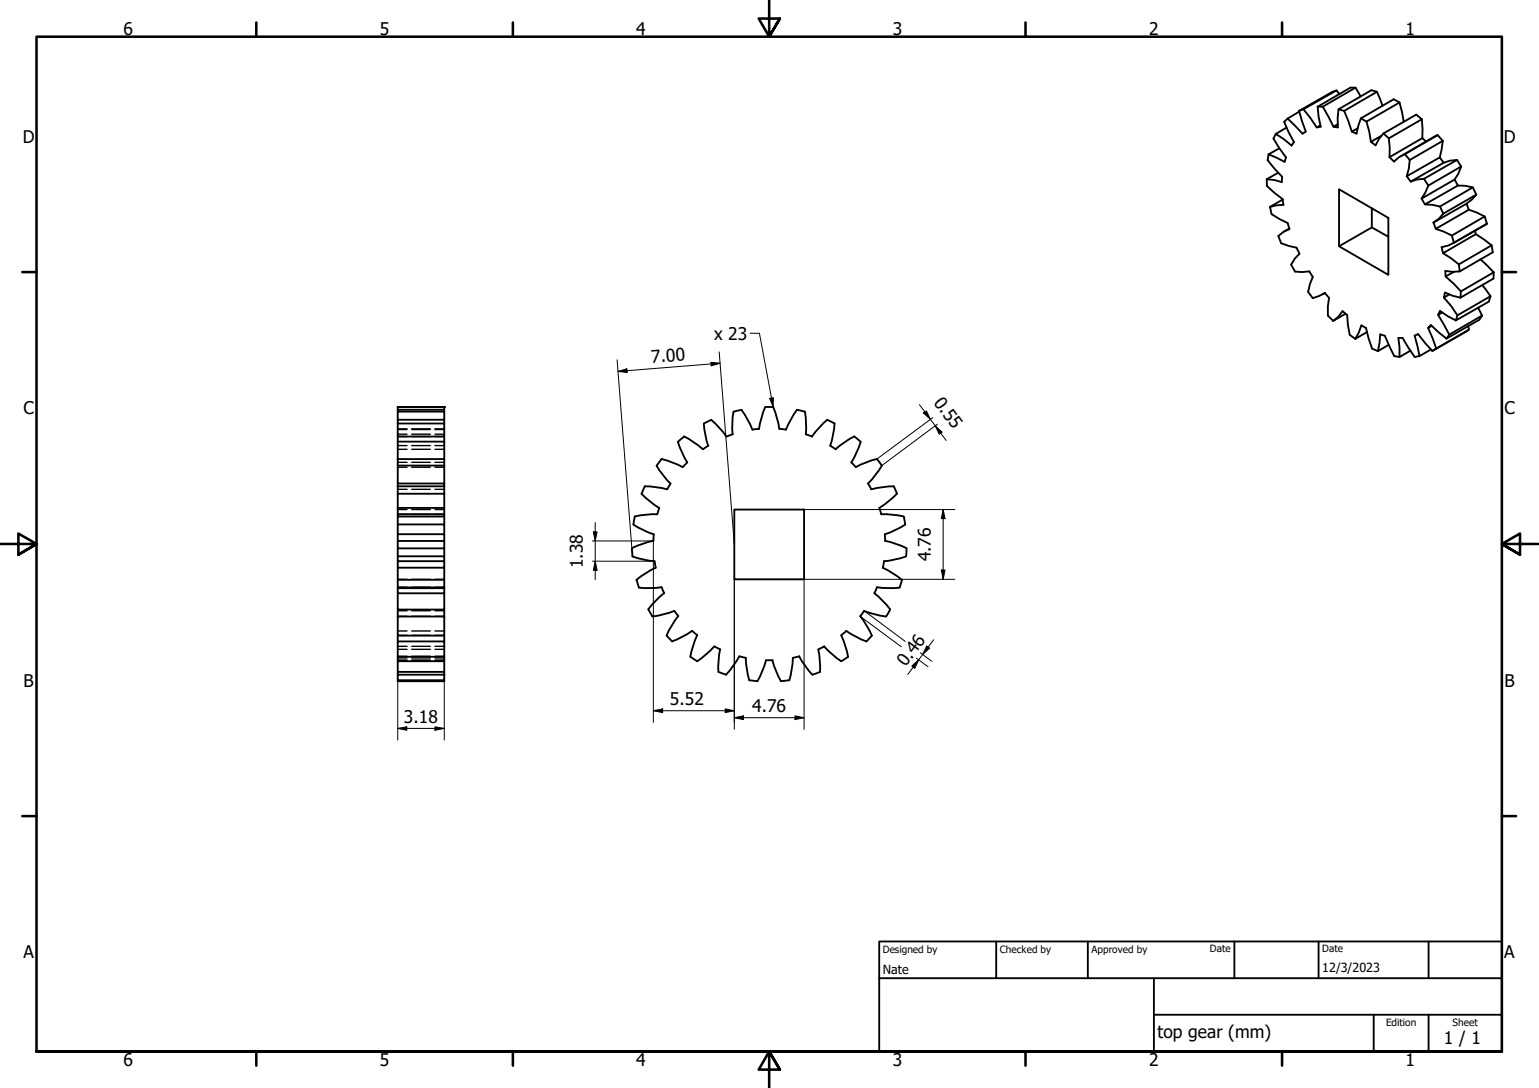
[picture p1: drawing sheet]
<svg xmlns="http://www.w3.org/2000/svg" width="420mm" height="297mm" viewBox="0 0 420 297" stroke-linecap="round" stroke-linejoin="round" font-family="sans-serif">
<!-- layer: Visible (ISO) -->
<g fill="none" stroke="#000" stroke-width=".51">
<path d="M348.3 36.6l-.6 1.2 3.4 5.2-.4 1.2-4.4-2.1M351.2 34.8l-2.9 1.8M351.5 32.4l-.9 .9 2.7 5.5-.7 .9-2.1-1.7-2.2-1.4M354.6 30.3l1.9 5.6-.9 .6-4.1-4.1M354.7 30.5l-3.2 1.9M355.9 29.8l3.6 5M355.9 29.8l-1.3 .5M359.7 29.1l.3 2.7 .6 2.8-1.1 .2 1-.6M359.7 29.1h1.4M361.1 29.1l2.9 5.5M364.9 24.7l-1.2 .4-9.1 5.2M365.4 29.8l-.2 2.4 .1 2.6-1.3-.2 1.3-.7"/>
<path d="M365.4 29.8l1.6 .5M365.7 25.7l-.8-1-9 5.1M367 30.3l2.1 5.6M370.1 23.9h-1.4l-9 5.2M370.6 35l-1.5 .9M371.5 26.3l-1.4-2.4-9 5.2M371.5 32.3l-1.2 4.2-1.2-.6M371.5 32.3l1.6 .9M373.1 33.2l.7 2.8 .5 2.7M375.9 25.1l1.5 3.8M375.9 25.1l-1.5-.5-9 5.2M375.9 25.1l-8.9 5.2"/>
<path d="M377.7 36.4l-1.2 1.5-1 1.8-1.2-1 2.8-1.6M377.7 36.4l1.5 1.4M379.2 37.8l.2 2.6-.1 2.5M382.1 28l1.1 5.3M382.1 28l-9 5.2M382.1 28l-1.6-.9-9 5.2M388.2 32.6l.1 5.1M388.2 32.6l-9 5.2M388.2 32.6l-1.5-1.3-9 5.1M389.3 38.7l-1-1-9 5.2M392.5 36.9l1.4 1.6M393.9 38.5l-.8 4.5"/>
<path d="M393.9 38.5l-9 5.2M345.8 48.9l.1 1.9 4.2 3.5 .3 1.6-1.9 .2-1.8 .4M346.3 42.1l-.2 1.6 3.9 4.5-.1 1.5-2-.6-2.1-.2M346.7 56.5l.5 2 4.3 2.4 .5 1.6-1.6 .8-1.4 1.1 .8 2 4.1 1.2 .9 1.7-1.3 1.3-1 1.6 1.1 2 1.9 .1 1.9-.2 1 1.5-.8 1.9-.5 2.2 1.3 1.7 1.7-.6 1.6-.8M348.9 47.2l-3.1 1.7M349.2 40.5l-2.9 1.6M350.2 54.5l-3.5 2M365.6 51.7l13.4 7.8v15.5l-13.4-7.8zM374.5 56.9v5.2M383.5 42.1l-1.5 .8-1.4 1.2-1.3-1.2M383.5 42.1l9-5.2-10 5.7M383.5 42.1l1.4 1.6"/>
<path d="M384 48.1l9.1-5.1 1 1.4-9 5.2zM384.9 43.7l-.3 2.3-.6 2.1M388.1 54.2l9-5.2 .9 1.7-9 5.1zM388.7 48.8l-1.9 .2-1.7 .6M388.7 48.8l1.3 1.9M389 55.8l2 .1 2.1 .5M390 50.7l-.9 1.9-1 1.6M393.1 56.4l.9 1.9M394 58.3l-1.2 1.4-1.4 1.1M397.8 43.7l-1.9 .2-1.8 .5M397.8 43.7l-9.1 5.1M397.8 43.7l1.1 1.8"/>
<path d="M398 50.7h2l2.1 .5M398.9 45.5l-.8 1.9-1 1.6M398.9 45.5l-8.9 5.2M401 57.3l2.2 .7 2.1 1.1M402.1 51.2l-9 5.2M402.1 51.2l.9 1.9M403 53.1l-1.2 1.4-1.4 1.1M403 53.1l-9 5.2M405.3 59.1l-8.9 5.2M405.3 59.1l.7 2M352 62.4l-1.5 .8M361.7 80l1.1 1.3-.3 2.3v2.6l1.5 1.4"/>
<path d="M361.7 80l-.7 .4M379 64.6l-4.5-2.5-8.9 5.1M391.4 60.8l9-5.2 .6 1.7-9 5.2zM392 62.5l4.4 1.8M394 69.1l2.1 1.4 2.2 1.7M394.7 75.5l4.1 4.1M396.4 64.3l.5 2M396.9 66.3l9.1-5.2-9.3 5.3M398.3 72.2l.2 1.9M398.5 74.1l-1.9 .1-2-.2 .1 1.5 2.2-1.3M398.8 79.6l-.1 1.7M402.7 63l.2 .9-8.9 5.2-.4-1.6 1.8-.5 1.5-.7"/>
<path d="M402.9 63.9l4.3 3.1M404.2 70.8l3.6 3.5M404.7 77.8l2.2 3.1M407.2 67l.3 1.9-9 5.2M407.2 67l-8.9 5.2M407.8 74.3l-.1 1.8-9 5.2M407.8 74.3l-9 5.3M364 87.6l1.4-1.1 1.1-1.6 1.3 1.1 .2 2.7 .5 2.7 1.5 1.1M367.3 85.6l-3.3 2M370 92.5l1-1.7 .7-2 1.2 .8 1.7 5.6 1.6 .7M373.2 90.7l-3.2 1.8M376.2 95.9l.6-4.6 1.3 .4 2.5 5.5 1.5 .3"/>
<path d="M379.1 94.2l-2.9 1.7M385.1 95.7l-3 1.8M387.5 97.2l-1.3 .3-3.3-5.2h-1.1l.3 2.6v2.6M389.9 89.5l2.2 5.7M390.7 95.4l-3.2 1.8M390.8 88.9l-.9 .6 .8-.7 4.2 3.6M391 95.8l-3.8-4.6-1 .4 1.3 5.6M392.1 95.2l-1.1 .6M392.6 86l3.1 5.4M393.7 85.3l-1.1 .7 .5-1.1 4.3 2.6M394.2 81.3l2 2.3 1.7 2.5M395.7 80.4l-1.5 .9 .3-1.4 2.1 .9 2.1 .5"/>
<path d="M395.7 91.4l-.8 1M397.9 86.1l-.5 1.4M400.8 89l.3 1-9 5.2M401.1 90l-10.1 5.8M403.5 84l1.1 2.2-8.9 5.2M404.6 86.2l-.7 1.1-9 5.1M406.9 80.9l-.4 1.4-9.1 5.2M406.9 80.9l-9 5.2M108.6 115.6h12.7v3.6h-12.7M108.6 112.4h12.7v2.2h-12.7M108.6 111.1h12.7v.8h-12.7M108.6 111.1v16"/>
<path d="M108.6 111.1h12.7M121.3 111.9v.5M121.3 114.6v1M121.3 119.2v1.4M192.1 115.6l.4 3.1 .8 3M192.2 115.6l2-1 2.2 2.2 1.9 2.4 1.8-.6M200.2 112.4l-.3 3.1 .1 3.1M200.3 112.4l2.1-.5 1.7 2.6 1.3 2.8M207.2 117.1a22.8 22.8 0 0 1 1.7-6h2.2l1 3 .7 3M207.3 117.1l-1.9 .2M212.8 117.1l1.8 .2M219.7 112.4l-2.1-.5-1.7 2.6-1.3 2.8"/>
<path d="M219.8 112.4l.3 3.1-.1 3.1 1.7 .6a23 23 0 0 1 4.2-4.6l1.9 1-.4 3.1-.8 3 1.6 1M233.2 119.1l-2.6 1.6-2.5 1.9M233.3 119.2l1.7 1.4M108.6 134.8v3.9h12.7v1.7M108.6 134.8h12.7v3.9M108.6 127.1v4.9h12.7v.8M108.6 127.1h12.7v4.9M108.6 120.6h12.7v4.7h-12.7M108.6 132v2.8M108.6 138.7v1.7M108.6 132.8h12.7M121.3 125.3v1.8"/>
<path d="M121.3 132.8v2M175.1 134.8l2.3 2.1 2.5 1.8M179.2 127.1l1.8 2.6 2 2.3M180 138.6l-.5 1.8-3.2 .1-3 .5-.4 2.2M180.6 125.3l2.9 .9 2.9 1.3M180.6 125.3l-1.3 1.8M183.1 132l-.9 1.6-3.1-.6-3.1-.2-.8 2M187.6 126.2l-1.2 1.4M193.4 121.7l-1.5 1a23.3 23.3 0 0 0-5.1-3.6l-1.7 1.5a23.3 23.3 0 0 0 2.5 5.6M200.5 139.1h19v19.1h-19zM232.4 126.2l1.3 1.4M235 120.6l-1.1 2.9-1.5 2.8"/>
<path d="M239.4 125.3l-2.9 .9-2.9 1.3M239.4 125.4l1.3 1.7M240.1 138.6l.5 1.8 3.1 .1 3 .5 .4 2.2-2.7 1.5-2.8 1.2M240.8 127.1l-1.8 2.6-2 2.3 .9 1.6 3-.6 3.1-.2 .9 2-2.3 2.1-2.5 1.8M108.6 151.9v1.3h12.7v1.8h-12.7v-1.8M108.6 151.9h12.7v1.3M108.6 155v3.3h12.7v-3.3M108.6 143.2v2.6h12.7v1.9h-12.7v-1.9M108.6 143.2h12.7v2.6M108.6 147.7v2h12.7v-2M108.6 140.4v.6h12.7v-.6M108.6 141v2.2"/>
<path d="M108.6 149.7v2.2M108.6 158.3v2.1M108.6 140.4h12.7M121.3 141v2.2M121.3 149.7v2.2M121.3 158.3v2.1M172.6 151.9a22.5 22.5 0 0 0 6.1 1.3l.3 1.8M172.9 143.2a22.5 22.5 0 0 0 5.6 2.6l-.1 1.9M173.8 158.3l.6 2.1M178.4 147.6l-3 .9-2.9 1.2 .2 2.2M179 155l-2.7 1.5-2.6 1.8M241.3 153.2l-.3 1.8 2.7 1.5 2.5 1.8-.6 2.1"/>
<path d="M241.6 145.8l.1 1.9M241.6 147.6l3 .9 2.9 1.2-.1 2.2M247.3 151.9l-2.9 .9-3.1 .4M108.6 175.1h12.7v4.2h-12.7zM108.6 168.3h12.7v5.2h-12.7zM108.6 160.4h12.7v1.6h-12.7zM108.6 162v4.4h12.7v-4.4M108.6 166.4v1.9M108.6 173.5v1.6M108.6 179.3v1.2M108.6 160.6h12.7M121.3 166.4v1.9"/>
<path d="M121.3 173.5v1.6M121.3 179.3v1.2M174.4 160.4a23.1 23.1 0 0 0 6.2-.1l.7 1.7M177 166.4l1.1 1.9 3-.6 3-.9M181.3 161.9l-2.3 2.1-2 2.4M182 173.5l1.5 1.6M184.1 166.8l1.1 1.4M185.2 168.2l-1.8 2.6-1.4 2.7M188.9 172.2l-2.6 1.7-2.8 1.2M189 172.3l1.4 1.1M190.3 173.5l-1.1 2.8-.8 3M196.6 177.3l-.4 3.1-.1 3.1"/>
<path d="M196.6 177.3l-1.6-.8-2.2 2.2-2.5 1.8-1.8-1.2M218.2 179.2l1.6 2.6 2 2.4M218.2 179.2l-1.8 .4a22.9 22.9 0 0 1-.9 6.2M225 176.5l2.2 2.2 2.5 1.8M225 176.5l-1.6 .8 .4 3.1 .1 3.1-2.1 .7M231 172.2l2.7 1.7 2.8 1.2M231.1 172.3l-1.4 1.1 1.1 2.9 .7 3.1M231.5 179.3l-1.8 1.2M234.8 168.2l1.8 2.6 1.4 2.7M235.9 166.8l2.9 .9 3.1 .6M236 166.8l-1.1 1.4M238 173.5l-1.5 1.6"/>
<path d="M238.7 161.9l2.3 2.1 2 2.4M239.4 160.3l3.1 .3 3.1-.2M239.4 160.3l-.7 1.7M243 166.4l-1.1 1.9M108.6 184.2h12.7v1.5h-12.7zM108.6 180.5h12.7v2.9h-12.7zM108.6 185.7v.3h12.7v-.3M108.6 183.4v.8M121.3 183.4v.8M196.2 183.5l2 .7 2-2.4 1.6-2.6 1.8 .4a23.1 23.1 0 0 0 1 6.2M204.6 185.7l2.2 .3M209.1 180.2h1.8"/>
<path d="M209.1 180.3l-1 2.9-1.3 2.8M210.9 180.3l1 2.9 1.3 2.8M215.5 185.7l-2.2 .3"/>
</g>
<!-- layer: Hidden (ISO) -->
<g fill="none" stroke="#000" stroke-width=".38">
<path d="M108.6 119.2h2.5M108.6 118.5h2.5M108.6 117.3h2.5M108.6 117.1h2.5M112.4 119.2h5.1M112.4 118.5h5.1M112.4 117.3h5.1M112.4 117.1h5.1M118.7 119.2h2.6M118.7 118.5h2.6M118.7 117.3h2.6M118.7 117.1h2.6"/>
<path d="M108.6 133.6h2.5M108.6 127.6h2.5M108.6 126.2h2.5M108.6 122.7h2.5M108.6 121.7h2.5M108.6 139.1h2.5M112.4 133.6h5.1M112.4 127.6h5.1M112.4 126.2h5.1M112.4 122.7h5.1M112.4 121.7h5.1M112.4 139.1h5.1"/>
<path d="M118.7 133.6h2.6M118.7 127.6h2.6M118.7 126.2h2.6M118.7 122.7h2.6M118.7 121.7h2.6M118.7 139.1h2.6M108.6 140.4h2.5M108.6 158.2h2.5M112.4 140.4h5.1M112.4 158.2h5.1M118.7 140.4h2.6M118.7 158.2h2.6"/>
<path d="M108.6 179.6h2.5M108.6 179.2h2.5M108.6 177.3h2.5M108.6 176.5h2.5M108.6 173.5h2.5M108.6 172.3h2.5M108.6 168.3h2.5M108.6 166.7h2.5M108.6 160.3h2.5M112.4 179.6h5.1M112.4 179.2h5.1M112.4 177.3h5.1"/>
<path d="M112.4 176.5h5.1M112.4 173.5h5.1M112.4 172.3h5.1M112.4 168.3h5.1M112.4 166.7h5.1M112.4 160.3h5.1M118.7 179.6h2.6M118.7 179.2h2.6M118.7 177.3h2.6M118.7 176.5h2.6M118.7 173.5h2.6M118.7 172.3h2.6"/>
<path d="M118.7 168.3h2.6M118.7 166.7h2.6M118.7 160.3h2.6M108.6 180.3h2.5M112.4 180.3h5.1M118.7 180.3h2.6"/>
</g>
<!-- layer: Visible (ISO) -->
<g fill="#000">
<circle cx="108.6" cy="111.1" r=".25"/>
<circle cx="121.3" cy="111.1" r=".25"/>
</g>
<!-- layer: Border (ISO) -->
<g fill="none" stroke="#000" stroke-width=".7">
<path d="M70 6.1v3.9M140 6.1v3.9M210 0v10l-2.9-4.9h5.8l-2.9 4.9 2.9-4.9M280 6.1v3.9M350 6.1v3.9M6.1 74.3h3.9M410 74.3h3.9M0 148.5h10l-5-2.8v5.7l5-2.9-5 2.9M420 148.5h-10l5-2.8v5.7l-5-2.9 5 2.9M6.1 222.8h3.9M410 222.8h3.9M10 287.1v-277.1h400v277.1h-400h400"/>
<path d="M70 287.1v3.8M140 287.1v3.8M212.9 292l-2.9-4.9 2.9 4.9h-5.8l2.9-4.9v9.9M280 287.1v3.8M350 287.1v3.8"/>
</g>
<!-- layer: Title (ISO) -->
<path d="M240 257h170v30.1h-170zM272 257v10.1M297 257v10.1M337 257v10.1M360 257v10.1M390 257v10.1M240 267.1h170M315 277h95M315 267.1v20M375 277v10.1M390 277v10.1" fill="none" stroke="#000" stroke-width=".51"/>
<!-- layer: Symbol (ISO) -->
<path d="M204.8 91h2.5l3.8 20.1M210.1 108.8l1-.2v2.5z" fill="none" stroke="#000" stroke-width=".27"/>
<path d="M210.1 108.8l1-.2v2.5z" fill-rule="evenodd" fill="#000"/>
<!-- layer: Dimension (ISO) -->
<g fill="none" stroke="#000" stroke-width=".27">
<path d="M168.5 98.2l4.1 52.6M194.1 98.9l2.5 .3-2.4 .7zM196.3 96.1l4.2 52.5M196.6 99.2l-27.9 2.2M168.7 101.4l2.4-.7 .2 1zM251 110.5l7.3 9.8M252.1 112.8l.8-.6 1.1 2.3zM254.6 114l-15.2 11.3M255.3 116.3l1.9 1.7-.8 .5zM255.9 115.8l-15.2 11.3M219.5 139.1h41.2M257.5 139.1l.5 2.5h-1z"/>
<path d="M257.5 139.1v19.1M161.7 147.7h16.7M161.7 153.2h17M162 145.2h1l-.5 2.5zM162.5 153.2l.5 2.5h-1zM162.5 142.7v15.5M178.4 146.8v50.4M200.5 158.2v40.9M257 155.6h1l-.5 2.6zM260.7 158.2h-41.2v40.9M234.8 168.3l11.3 8.3M235.9 166.7l11.2 8.4"/>
<path d="M250.2 179.7l3.2 2.3M251.3 178.2l3.1 2.4M253 176.4l.8 .6-1.9 1.7zM254.9 174.7l-7.1 9.4M108.6 198.9l2.5-.5v1zM108.6 198.9h12.7M108.6 183.4v18.6M118.7 198.4l2.6 .5-2.6 .5zM121.3 183.4v18.6M178.4 194l2.5-.5v1zM178.4 194h22.1M198 193.5l2.5 .5-2.5 .5z"/>
<path d="M200.5 195.9l2.4-.5v1.1zM200.5 195.9h19M217 195.4l2.5 .5-2.5 .6zM248.9 181.8l1.9-1.7-1.1 2.3z"/>
</g>
<g fill="#000">
<path d="M194.1 98.9l2.5 .3-2.4 .7z" fill-rule="evenodd"/>
<path d="M168.7 101.4l2.4-.7 .2 1z" fill-rule="evenodd"/>
<path d="M252.1 112.8l.8-.6 1.1 2.3z" fill-rule="evenodd"/>
<path d="M255.3 116.3l1.9 1.7-.8 .5z" fill-rule="evenodd"/>
<path d="M162 145.2h1l-.5 2.5z" fill-rule="evenodd"/>
<path d="M162.5 153.2l.5 2.5h-1z" fill-rule="evenodd"/>
<path d="M257 155.6h1l-.5 2.6z" fill-rule="evenodd"/>
<path d="M257.5 139.1l.5 2.5h-1z" fill-rule="evenodd"/>
<path d="M253 176.4l.8 .6-1.9 1.7z" fill-rule="evenodd"/>
<path d="M108.6 198.9l2.5-.5v1z" fill-rule="evenodd"/>
<path d="M118.7 198.4l2.6 .5-2.6 .5z" fill-rule="evenodd"/>
<path d="M178.4 194l2.5-.5v1z" fill-rule="evenodd"/>
<path d="M198 193.5l2.5 .5-2.5 .5z" fill-rule="evenodd"/>
<path d="M200.5 195.9l2.4-.5v1.1z" fill-rule="evenodd"/>
<path d="M217 195.4l2.5 .5-2.5 .6z" fill-rule="evenodd"/>
<path d="M248.9 181.8l1.9-1.7-1.1 2.3z" fill-rule="evenodd"/>
</g>
<g font-size="4.8">
<text x="33.7" y="9.6">6</text>
<text x="103.7" y="9.6">5</text>
<text x="173.7" y="9.6">4</text>
<text x="243.7" y="9.6">3</text>
<text x="313.7" y="9.6">2</text>
<text x="383.7" y="9.6">1</text>
<text x="6.2" y="38.9">D</text>
<text x="410.5" y="38.9">D</text>
<text x="194.9" y="92.8">x 23</text>
<text x="177.9" y="99" transform="rotate(-5 177.9 99)">7.00</text>
<text x="6.4" y="113.1">C</text>
<text x="254.8" y="109.9" transform="rotate(53 254.8 109.9)">0.55</text>
<text x="410.7" y="113.1">C</text>
<text x="159.1" y="155.1" transform="rotate(-90 159.1 155.1)">1.38</text>
<text x="254.1" y="153.3" transform="rotate(-90 254.1 153.3)">4.76</text>
<text x="247.3" y="182.2" transform="rotate(-53 247.3 182.2)">0.46</text>
<text x="6.4" y="187.4">B</text>
<text x="410.7" y="187.4">B</text>
<text x="110.2" y="197.3">3.18</text>
<text x="182.9" y="192.5">5.52</text>
<text x="205.4" y="194.4">4.76</text>
<text x="6.4" y="261.7">A</text>
<text x="410.7" y="261.7">A</text>
<text x="316" y="283.4">top gear (mm)</text>
<text x="394.2" y="285">1 / 1</text>
<text x="33.7" y="290.9">6</text>
<text x="103.7" y="290.9">5</text>
<text x="173.7" y="290.9">4</text>
<text x="243.7" y="290.9">3</text>
<text x="313.7" y="290.9">2</text>
<text x="383.7" y="290.9">1</text>
</g>
<g font-size="3.4">
<text x="241" y="266">Nate</text>
<text x="361" y="265.5">12/3/2023</text>
</g>
<g font-size="2.7">
<text x="241" y="260.1">Designed by</text>
<text x="273" y="260.1">Checked by</text>
<text x="298" y="260.1">Approved by</text>
<text x="330.3" y="260">Date</text>
<text x="361" y="260">Date</text>
<text x="378.4" y="280.1">Edition</text>
<text x="396.6" y="280.1">Sheet</text>
</g>
</svg>
